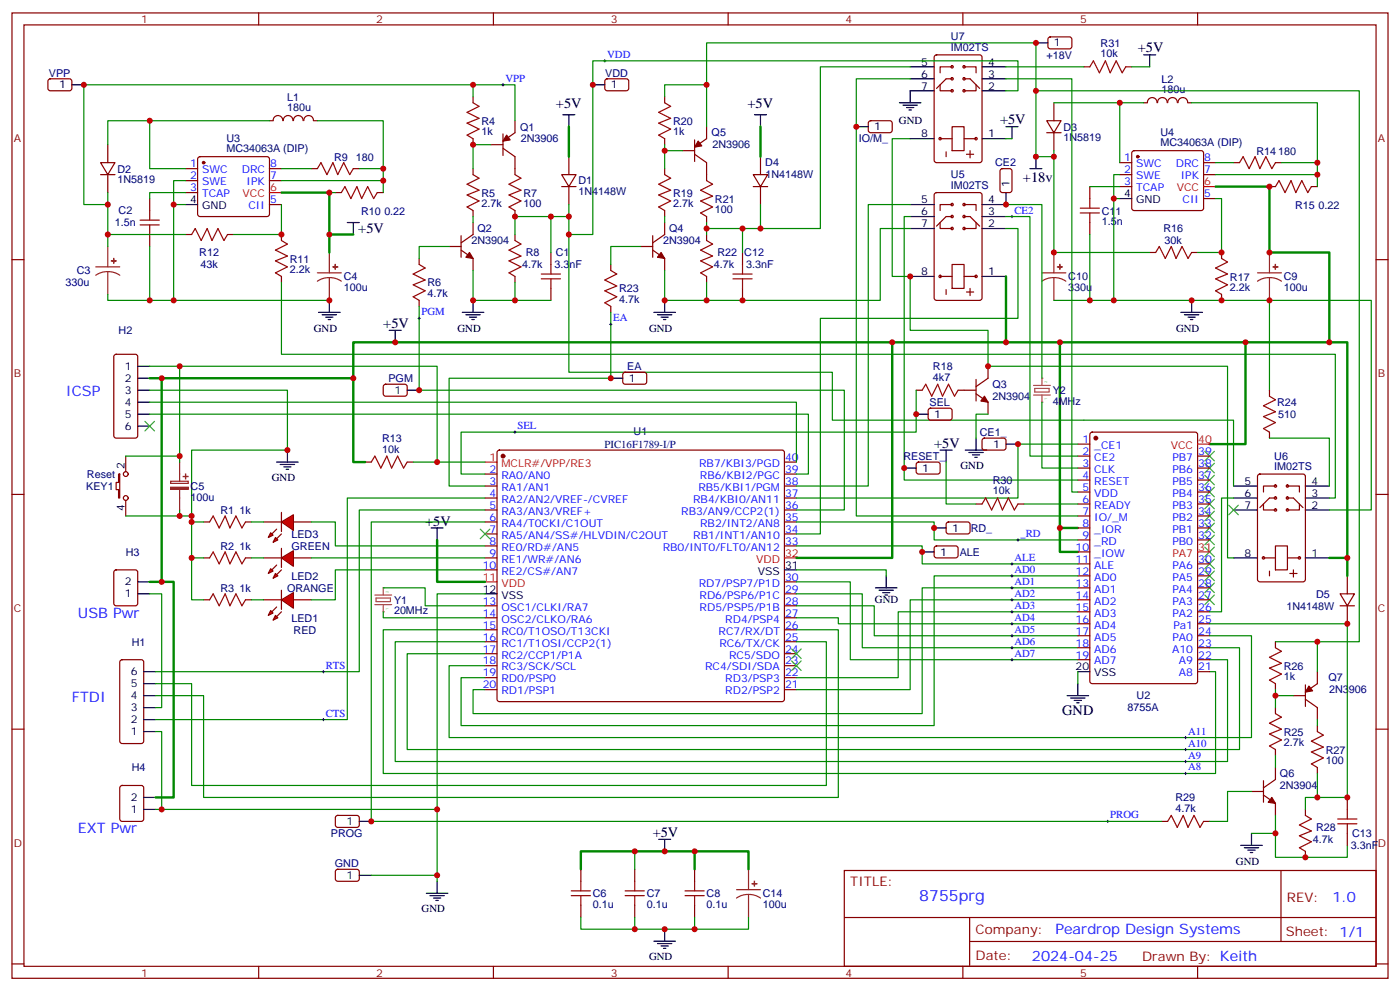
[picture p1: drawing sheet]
<svg xmlns="http://www.w3.org/2000/svg" width="412mm" height="292mm" viewBox="0 0 412 292" stroke-linecap="round" stroke-linejoin="round" font-family="sans-serif">
<g fill="none" stroke="#870000" stroke-width=".35">
<path d="M3.5 3.8h405.4v284.3h-405.4zM7.1 7.3h398.2v277.3h-398.2zM76.2 3.8v3.5M145.3 3.8v3.5M214.5 3.8v3.5M283.6 3.8v3.5M352.8 3.8v3.5M3.5 76.5h3.6M405.3 76.5h3.6M142.9 139.6h3.5M146.6 132.8l.5-.2h83.3l.5 .2 .2 .5v72.7l-.3 .5-.4 .2h-83.3l-.5-.3-.2-.4v-72.7zM231.1 139.6h3.5"/>
<path d="M231.1 136.1h3.5M3.5 145.6h3.6M142.9 143.2h3.5M142.9 146.7h3.5M142.9 150.2h3.5M142.9 153.7h3.5M142.9 157.3h3.5M231.1 143.2h3.5M231.1 146.7h3.5M231.1 150.2h3.5M231.1 153.7h3.5M231.1 157.3h3.5"/>
<path d="M405.3 145.6h3.6M142.9 160.8h3.5M142.9 164.3h3.5M142.9 167.9h3.5M142.9 178.4h3.5M231.1 160.8h3.5M231.1 178.4h3.5M231.1 174.9h3.5M231.1 171.4h3.5M142.9 182h3.5M142.9 185.5h3.5M142.9 189h3.5"/>
<path d="M142.9 192.5h3.5M142.9 196.1h3.5M142.9 199.6h3.5M231.1 182h3.5M231.1 185.5h3.5M231.1 189h3.5M231.1 192.5h3.5M231.1 196.1h3.5M231.1 199.6h3.5M3.5 214.8h3.6M142.9 203.1h3.5M231.1 203.1h3.5"/>
<path d="M405.3 214.8h3.6M248.7 256.4h156.6v28.2h-156.6zM377.3 256.4v20.9M248.7 270.2h156.5M285.6 277.3h119.6M285.6 270.2v14.2M3.5 283.9h3.6M76.2 284.6v3.5M145.3 284.6v3.5M214.5 284.6v3.5M283.6 284.6v3.5M352.8 284.6v3.5"/>
<path d="M405.3 283.9h3.6"/>
</g>
<circle cx="148.2" cy="134.3" r=".53" fill="#870000" stroke="#870000" stroke-width=".35"/>
<path d="M142.9 136.1h3.5M142.9 171.4h3.5M231.1 164.3h3.5" fill="none" stroke="#f00" stroke-width=".35"/>
<path d="M142.9 174.9h3.5M231.1 167.9h3.5" fill="none" stroke="#000" stroke-width=".35"/>
<g fill="#f00" stroke="#870000" stroke-width=".35">
<path d="M82.9 176.7l3.5-2.1v4.5z"/>
<path d="M82.9 173.8v5.7z"/>
</g>
<g fill="#870000" stroke="#870000" stroke-width=".35">
<path d="M82.9 180.2l-1.4 1.4z"/>
<path d="M81.5 178.8l-1.4 1.4z"/>
</g>
<g fill="#f00" stroke="#870000" stroke-width=".35">
<path d="M81.1 181.3l.7 .7-1.4 .7z"/>
<path d="M79.7 179.8l.7 .8-1.4 .7z"/>
</g>
<path d="M77.6 176.7h5.3M86.4 176.7h5.3" fill="none" stroke="#870000" stroke-width=".35"/>
<g fill="#f00" stroke="#870000" stroke-width=".35">
<path d="M82.9 164.3l3.5-2.1v4.6z"/>
<path d="M82.9 161.5v5.6z"/>
</g>
<g fill="#870000" stroke="#870000" stroke-width=".35">
<path d="M82.9 167.9l-1.4 1.4z"/>
<path d="M80.1 167.9l1.4-1.5z"/>
</g>
<g fill="#f00" stroke="#870000" stroke-width=".35">
<path d="M81.1 168.9l.7 .7-1.4 .7z"/>
<path d="M79.7 167.5l.7 .7-1.4 .7z"/>
</g>
<path d="M77.6 164.3h5.3M86.4 164.3h5.3" fill="none" stroke="#870000" stroke-width=".35"/>
<g fill="#f00" stroke="#870000" stroke-width=".35">
<path d="M82.9 153.7l3.5-2.1v4.6z"/>
<path d="M82.9 150.9v5.7z"/>
</g>
<g fill="#870000" stroke="#870000" stroke-width=".35">
<path d="M82.9 157.3l-1.4 1.4z"/>
<path d="M81.5 155.9l-1.4 1.4z"/>
</g>
<g fill="#f00" stroke="#870000" stroke-width=".35">
<path d="M81.1 158.3l.7 .7-1.4 .7z"/>
<path d="M79.7 156.9l.7 .7-1.4 .7z"/>
</g>
<g fill="none" stroke="#870000" stroke-width=".35">
<path d="M139.3 28.5v1.8M148.2 39.4v6.4M151.7 35.6v3.5l-3.5 2.5M139.3 40.9v1.7M139.3 49.7v1.7M144.6 42.6h3.6M148.2 43.7l3.5 2.4v5.3M165.5 51.4h4.2l-2.1 3.6zM165.5 55h4.2M167.6 46.1v5.3M167.6 55v5.3M123.5 76.1v1.8"/>
<path d="M132.3 72.6h3.5M135.8 73.7l3.5 2.4v3.6M135.8 69.4v6.4M139.3 62v1.8M139.3 65.5v3.6l-3.5 2.4M151.7 62v1.8M151.7 69.1v1.7M162.3 74.4v3.5M123.5 88.5v1.7M151.7 81.4v1.8M162.3 84.9v3.6M33.7 104.6l.5-.2h5.7l.6 .4 .1 23.5-.5 .7h-5.9l-.6-.4-.1-23.5z"/>
<path d="M60 153.7h1.7M72.3 153.7h1.8M77.6 153.7h5.3M86.4 153.7h5.3M60 164.3h1.7M60 176.7h1.7M72.3 164.3h1.8M72.3 176.7h1.8M35.5 194.5l.5-.2h5.6l.7 .4v23.6l-.4 .6-5.9 .1-.7-.5v-23.5z"/>
</g>
<path d="M139.3 30.3l1.8 1-3.5 1.8 3.5 1.8-3.5 1.4 3.5 1.7-3.5 1.8 1.7 1.1M139.3 51.4l1.8 1.1-3.5 1.8 3.5 1.7-3.5 1.4 3.5 1.8-3.5 1.8 1.7 1M151.7 51.4l1.8 1.1-3.6 1.8 3.6 1.7-3.6 1.4 3.6 1.8-3.6 1.8 1.8 1M123.5 77.9l1.7 1.1-3.5 1.7 3.5 1.8-3.5 1.4 3.5 1.8-3.5 1.7 1.8 1.1M151.7 70.8l1.8 1.1-3.6 1.8 3.6 1.7-3.6 1.4 3.6 1.8-3.6 1.8 1.8 1M162.3 77.9v2.8M159.5 82.1h5.6M159.5 80.7h5.6M162.3 82.1v2.8M61.7 153.7l1.1-1.7 1.8 3.5 1.7-3.5 1.4 3.5 1.8-3.5 1.8 3.5 1-1.8M61.7 164.3l1.1-1.7 1.8 3.5 1.7-3.5 1.4 3.5 1.8-3.5 1.8 3.5 1-1.8M61.7 176.7l1.1-1.8 1.8 3.5 1.7-3.5 1.4 3.5 1.8-3.5 1.8 3.5 1-1.7" fill="none" stroke="#a10000" stroke-width=".35"/>
<g fill="none" stroke="#008700" stroke-width=".35">
<path d="M139.3 28.5v-3.5h12.4v10.6M144.6 42.6h-5.3v7.1M132.3 72.6h-8.8v3.5M139.3 79.7v8.8h12.4v-5.3M162.3 74.4v-10.6h5.3v45.8h77.6v14.2h74.1M123.5 90.2v24.7h125.2v35.3h-14.1M84.7 132.6h-28.3v44.1h3.6M317.5 130.8h-17.6v15.9h-65.3M74.1 153.7h3.5M91.7 153.7h7.1v7.1h44.1M234.6 153.7h40.6v5.3h42.3M74.1 164.3h3.5"/>
<path d="M74.1 176.7h3.5M91.7 164.3h51.2M142.9 167.9h-44.1v8.8h-7.1M234.6 171.4h15.9v22.9h67M234.6 174.9h19.4v15.9h63.5M234.6 178.4h22.9v8.9h60M234.6 160.8h37v5.3h45.9M234.6 167.9h26.5v1.7M317.5 176.7h-49.4v26.4h-33.5M317.5 173.1h-45.9v37.1h-132.3v-7.1h3.6M317.5 169.6h-42.3v44.1h-139.4v-14.1h7.1M142.9 185.5h-30v42.3h245.2v-30h-1.8"/>
<path d="M142.9 189h-26.5v35.3h245.2v-30h-5.3M234.6 182h12.3v1.7h70.6M317.5 180.2h-52.9v19.4h-30M356.3 190.8h8.8v30h-245.2v-28.3h23"/>
</g>
<g fill="none" stroke="#000" stroke-width=".35">
<path d="M136.2 92h6.3M137.2 92.7h4.3M138.3 93.4h2.1M139 94.1h.7M139.3 88.5v3.5M40.6 107.9h3.5M40.6 111.4h3.5M40.6 114.9h3.5M40.6 118.5h3.5M40.6 122h3.5M40.6 125.5h3.5M257.9 173.1h6.3"/>
<path d="M258.9 173.8h4.3M260 174.6h2.1M260.7 175.3h.7M261.1 169.6v3.5M42.3 197.8h3.6M42.3 215.5h3.6M42.3 211.9h3.6M42.3 208.4h3.6M42.3 204.9h3.6M42.3 201.4h3.6M314.3 204.9h6.4M315.4 205.6h4.2"/>
<path d="M316.4 206.3h2.2M317.1 207h.8M317.5 201.4v3.5"/>
</g>
<path d="M177.8 17.9h.7M178.2 17.6v.7M297.7 166.1h.7M298.1 165.7v.7" fill="none" stroke="#000" stroke-width=".29"/>
<path d="M312.2 100.8v54.7h5.3M356.3 130.8h10.6v-30h-104.1v63.5h-28.2M312.2 155.5v7.1h5.3" fill="none" stroke="#008700" stroke-width=".71"/>
<g fill="#870000" stroke="#870000" stroke-width=".35">
<path d="M149.2 39.8l1.1 1.4-2.1 .4z"/>
<path d="M138.3 74.4l1 1.7-2.1-.3z"/>
</g>
<g fill="none" stroke="#3c3" stroke-width=".35">
<path d="M354.9 132.9l2.8 2.8M354.9 136.5l2.8 2.8M354.9 140l2.8 2.8M357.7 132.9l-2.8 2.8M357.7 136.5l-2.8 2.8M357.7 140l-2.8 2.8M141.5 155.9l2.8 2.8M144.3 155.9l-2.8 2.8M354.9 143.5l2.8 2.8M354.9 147l2.8 2.9M354.9 150.6l2.8 2.8M354.9 154.1l2.8 2.8"/>
<path d="M354.9 157.6l2.8 2.8M357.7 143.5l-2.8 2.8M357.7 147l-2.8 2.9M357.7 150.6l-2.8 2.8M357.7 154.1l-2.8 2.8M357.7 157.6l-2.8 2.8M354.9 161.1l2.8 2.9M354.9 164.7l2.8 2.8M354.9 168.2l2.8 2.8M354.9 171.7l2.8 2.9M354.9 175.3l2.8 2.8M357.7 161.1l-2.8 2.9"/>
<path d="M357.7 164.7l-2.8 2.8M357.7 168.2l-2.8 2.8M357.7 171.7l-2.8 2.9M357.7 175.3l-2.8 2.8M233.2 194.7l2.8 2.8M233.2 191.1l2.8 2.9M236 194.7l-2.8 2.8M236 191.1l-2.8 2.9"/>
</g>
<path d="M110.4 175.3h5M110.4 178.1h5M110.8 176.1h4.2v1.1h-4.2zM112.9 173.1v2.2M112.9 178.1v2.1" fill="none" stroke="#a64a4a" stroke-width=".35"/>
<g fill="#a64a4a">
<circle cx="112.9" cy="173.1" r=".18"/>
<circle cx="112.9" cy="180.2" r=".18"/>
</g>
<g fill="none" stroke="#008700" stroke-width=".35">
<path d="M44.1 35.6h-12.4v7M79.4 35.6h-35.3v14.1h10.6M93.5 35.6h19.4v14.1M139.3 25h-114.6v35.3h7M329.8 30.3v17.6M351 30.3h37.1v24.7M31.7 56.7v12.4h23M54.7 56.7h-10.6v1.8M54.7 53.2h-3.5v7.1h3.5M82.9 49.7h8.8M82.9 53.2h30M105.8 49.7h7.1v7"/>
<path d="M268.1 40.9h-5.3v40.5h5.3v15.9h22.9v10.6M310.4 44.4v30h28.3M321 55h8.8M328.1 58.5h1.7M329.8 51.4h-1.7v37.1M358.1 58.5h1.7v15.9h-7M358.1 47.9h5.3M358.1 51.4h30M377.5 47.9h10.6M167.6 60.3v3.5M296.3 63.8h7.1v70.5h14.1M296.3 67.3h3.6v26.5h-58.2v63.5h-7.1"/>
<path d="M321 69.1v19.4M151.7 88.5h10.6M310.4 88.5h63.5v26.4M44.1 107.9h84.7v28.2h14.1M44.1 118.5h190.5v17.6M44.1 114.9h40.6v17.7M52.9 107.9v26.4h-15.9M44.1 122h194v17.6h-3.5M52.9 134.3v1.8M121.7 136.1h7.1M37 152h19.4M52.9 150.2v1.8"/>
<path d="M56.4 153.7h3.6M142.9 146.7h-40.6v65.2h-56.4M142.9 150.2h-37.1v47.6h-59.9M44.1 174.9h3.5v33.5h-1.7M56.4 164.3h3.6M112.9 173.1h12.3v5.3h17.7M142.9 174.9h-14.1v84.7M112.9 180.2v1.8h30M234.6 185.5h12.3v49.4h-186.9v-30h-14.1M234.6 189h8.8v42.4h-187v-30h-10.5M45.9 215.5h1.7v22.9h81.2M45.9 238.4h1.7"/>
<path d="M187 250.8v5.2M171.1 270.2v3.5h33.5v-3.5M187 270.2v3.5"/>
</g>
<g fill="none" stroke="#000" stroke-width=".35">
<path d="M329.8 58.5h3.6M54.7 60.3h3.5M102.3 65.5h3.5M104.1 65.5v3.6M268.1 60.3h7.1M268.1 67.3h7.1M268.1 63.8h7.1M289.3 60.3h7M289.3 67.3h7M289.3 63.8h7M93.8 92h6.4M94.9 92.7h4.2"/>
<path d="M96 93.4h2.1M96.7 94.1h.7M97 88.5v3.5M268.1 81.4h7.1M289.3 81.4h7M347.8 92h6.4M348.9 92.7h4.2M350 93.4h2.1M350.7 94.1h.7M351 88.5v3.5M81.5 136.1h6.3M82.5 136.8h4.3"/>
<path d="M83.6 137.5h2.1M84.3 138.2h.7M84.7 132.6v3.5M284.3 132.6h6.4M285.4 133.3h4.2M286.5 134h2.1M287.2 134.7h.7M287.5 129v3.6M40.6 174.9h3.5M40.6 171.4h3.5M317.5 197.8h3.5M42.3 238.4h3.6"/>
<path d="M42.3 234.9h3.6M128.8 259.6v3.5M194 247.2h3.6M195.8 247.2v3.6M125.6 263.1h6.3M126.6 263.8h4.3M127.7 264.5h2.1M128.4 265.2h.7M192.6 277.2h6.4M193.7 277.9h4.2M194.7 278.6h2.1M195.4 279.3h.7"/>
<path d="M195.8 273.7v3.5"/>
</g>
<path d="M358.1 55h15.8v19.4h17.7v26.4h-24.7M296.3 81.4v19.4M47.6 111.4v60h-3.5M104.1 111.4v24.7h3.5M262.8 100.8h-158.7v10.6h-60M47.6 171.4h3.6v63.5h-5.3M171.1 256v-5.2h33.5v5.2" fill="none" stroke="#008700" stroke-width=".71"/>
<path d="M42.7 124.1l2.8 2.8M45.5 124.1l-2.8 2.8" fill="none" stroke="#3c3" stroke-width=".35"/>
<g fill="none" stroke="#000" stroke-width=".29">
<path d="M147.8 25h.7M148.2 24.6v.7M297.7 63.8h.7M298.1 63.4v.7M123.1 93.8h.7M123.5 93.4v.7M299.5 159h.7M299.9 158.7v.7M297.7 169.6h.7M297.7 173.1h.7M297.7 176.7h.7M298.1 169.3v.7"/>
<path d="M298.1 172.8v.7M298.1 176.3v.7M298.1 179.8v.8M94.9 197.8h.7M95.2 197.5v.7M297.7 180.2h.7M297.7 183.7h.7M297.7 187.3h.7M297.7 190.8h.7M297.7 194.3h.7M298.1 183.4v.7M298.1 186.9v.7"/>
<path d="M298.1 190.4v.7M298.1 194v.7M94.9 211.9h.7M95.2 211.6v.7M348.9 220.8h.7M348.9 224.3h.7M348.9 227.8h.7M349.2 220.4v.7M349.2 223.9v.7M349.2 227.5v.7"/>
</g>
<g fill="none" stroke="#870000" stroke-width=".35">
<path d="M79.4 35.6h1M80.5 35.5a1.41 1.41 0 0 1 1.4-1.5 1.41 1.41 0 0 1 1.4 1.5M83.5 35.5a1.41 1.41 0 0 1 1.4-1.5 1.41 1.41 0 0 1 1.4 1.5M86.5 35.5a1.41 1.41 0 0 1 1.4-1.5 1.41 1.41 0 0 1 1.4 1.5M89.5 35.5a1.41 1.41 0 0 1 1.4-1.5 1.41 1.41 0 0 1 1.4 1.5M92.4 35.6h1.1M308.3 35.6h4.3l-2.2 3.5zM308.3 39.1h4.3M310.4 30.3v5.3M310.4 39.1v5.3M336.9 30.3h1.1M338 30.2a1.41 1.41 0 0 1 1.4-1.5 1.41 1.41 0 0 1 1.4 1.5"/>
<path d="M341 30.2a1.41 1.41 0 0 1 1.4-1.5 1.41 1.41 0 0 1 1.4 1.5M344 30.2a1.41 1.41 0 0 1 1.4-1.5 1.41 1.41 0 0 1 1.4 1.5M347 30.2a1.41 1.41 0 0 1 1.4-1.5 1.41 1.41 0 0 1 1.4 1.5M350 30.3h1M29.6 47.9h4.3l-2.2 3.5zM29.6 51.4h4.3M31.7 42.6v5.3M31.7 51.4v5.3M44.1 58.5v3.5M54.7 49.7h3.5M54.7 53.2h3.5M54.7 56.7h3.5"/>
<path d="M58.4 46.3l.5-.2h19.8l.5 .2 .2 .5v16.3l-.3 .5-.4 .2h-19.8l-.5-.3-.2-.4v-16.3zM79.4 49.7h3.5M79.4 53.2h3.5M91.7 49.7h1.8M98.8 56.7h1.7M104.1 49.7h1.7M111.1 56.7h1.8M275.4 56.9l.5-.2h12.7l.6 .5 .1 30.6-.5 .6-12.9 .1-.7-.5v-30.6zM321 55v3.5M329.8 51.4h3.6M329.8 47.9h3.6M329.8 55h3.6"/>
<path d="M333.6 44.6l.5-.2h19.7l.5 .2 .2 .5v16.2l-.2 .5-.5 .2h-19.7l-.5-.2-.2-.5v-16.2zM354.5 51.4h3.6M354.5 47.9h3.6M354.5 58.5h3.6M363.4 47.9h1.7M373.9 55h1.8M375.7 47.9h1.8M386.3 55h1.8M44.1 69.1v3.5M54.7 69.1h1.7M67 69.1h1.8M79.4 60.3h3.5"/>
<path d="M82.9 69.1v1.7M276.9 65.5v1.8h3.6M280.5 77.9h3.5v7h-3.5zM280.5 60.3h-3.6v1.7M280.5 63.8h-1.8l-2.8 2.8M284 60.3h3.5v1.7M284 63.8h1.8l2.8 2.8M287.5 65.5v1.8h-3.5M321 65.5v3.6M338.7 74.4h1.7M351 74.4h1.8M359.8 74.4v1.7"/>
<path d="M82.9 81.4v1.8M276.9 81.4h3.6M278.7 85.3v1.4M284 81.4h3.5M284.7 86h2.1M285.8 84.9v2.2M359.8 86.7v1.8M269.9 114.9h1.7M282.2 114.9h5.3M287.5 116l3.5 2.5v3.5M287.5 111.8v6.3M291 107.9v3.5l-3.5 2.5"/>
<path d="M34.9 139.6h.4v7.1h-.4v-2.5h-.7v-2.1h.7zM37 134.3v4.6M107.6 136.1h1.8M119.9 136.1h1.8M317.5 130.8h3.5M317.5 134.3h3.5M317.5 137.9h3.5M321.3 127.5l.4-.2h30.4l.6 .4 .1 73-.5 .6-30.6 .1-.6-.5-.1-72.9zM352.8 134.3h3.5M352.8 137.9h3.5M37 147.4v4.6M317.5 141.4h3.5"/>
<path d="M317.5 144.9h3.5M317.5 148.4h3.5M317.5 152h3.5M317.5 155.5h3.5M317.5 159h3.5M352.8 141.4h3.5M352.8 144.9h3.5M352.8 148.4h3.5M352.8 152h3.5M352.8 155.5h3.5M352.8 159h3.5M33.7 168.1l.5-.2h5.7l.6 .4 .1 9.4-.5 .7h-5.9l-.6-.4-.1-9.4z"/>
<path d="M317.5 162.6h3.5M317.5 166.1h3.5M317.5 169.6h3.5M317.5 173.1h3.5M317.5 176.7h3.5M352.8 166.1h3.5M352.8 169.6h3.5M352.8 173.1h3.5M352.8 176.7h3.5M317.5 180.2h3.5M317.5 183.7h3.5M317.5 187.3h3.5"/>
<path d="M317.5 190.8h3.5M317.5 194.3h3.5M352.8 180.2h3.5M352.8 183.7h3.5M352.8 187.3h3.5M352.8 190.8h3.5M352.8 194.3h3.5M352.8 197.8h3.5M35.5 231.6l.5-.2h5.6l.7 .4v9.4l-.4 .7h-5.9l-.7-.4v-9.4zM171.1 256v3.6M187 256v3.6M204.6 256v3.6"/>
<path d="M171.1 266.6v3.6M187 266.6v3.6M204.6 266.6v3.6"/>
<circle cx="280.5" cy="63.8" r=".35"/>
<circle cx="280.5" cy="67.3" r=".35"/>
<circle cx="280.5" cy="60.3" r=".35"/>
<circle cx="284" cy="60.3" r=".35"/>
<circle cx="284" cy="67.3" r=".35"/>
<circle cx="284" cy="63.8" r=".35"/>
<circle cx="276.9" cy="81.4" r=".35"/>
<circle cx="287.5" cy="81.4" r=".35"/>
<circle cx="37" cy="139.6" r=".71"/>
<circle cx="37" cy="146.7" r=".71"/>
</g>
<g fill="#870000" stroke="#870000" stroke-width=".35">
<path d="M290 116.7l1 1.8-2.1-.4z"/>
<circle cx="60" cy="47.9" r=".35"/>
<circle cx="322.8" cy="129" r=".53"/>
<circle cx="335.1" cy="46.1" r=".35"/>
</g>
<path d="M79.4 56.7h3.5M354.5 55h3.6M352.8 130.8h3.5M352.8 162.6h3.5" fill="none" stroke="#f00" stroke-width=".35"/>
<g fill="none" stroke="#a10000" stroke-width=".35">
<path d="M93.5 49.7l1-1.8 1.8 3.5 1.8-3.5 1.4 3.5 1.7-3.5 1.8 3.5 1.1-1.7M100.5 56.7l1.1-1.7 1.8 3.5 1.7-3.5 1.4 3.5 1.8-3.5 1.8 3.5 1-1.8M321 58.5v2.8M365.1 47.9l1.1-1.8 1.7 3.6 1.8-3.6 1.4 3.6 1.8-3.6 1.7 3.6 1.1-1.8M375.7 55l1.1-1.8 1.7 3.5 1.8-3.5 1.4 3.5 1.8-3.5 1.7 3.5 1.1-1.7M41.3 66.3h5.6M41.3 64.8h5.6M44.1 62v2.8M44.1 66.3v2.8M56.4 69.1l1.1-1.8 1.8 3.5 1.7-3.5 1.4 3.5 1.8-3.5 1.8 3.5 1-1.7M82.9 70.8l1.8 1.1-3.6 1.8 3.6 1.7-3.6 1.4 3.6 1.8-3.6 1.8 1.8 1M318.2 62.7h5.6"/>
<path d="M318.2 61.3h5.6M321 62.7v2.8M340.4 74.4l1.1-1.8 1.8 3.5 1.7-3.5 1.4 3.5 1.8-3.5 1.8 3.5 1-1.7M359.8 76.1l1.8 1.1-3.5 1.8 3.5 1.7-3.5 1.4 3.5 1.8-3.5 1.8 1.7 1M271.6 114.9l1.1-1.7 1.8 3.5 1.7-3.5 1.4 3.5 1.8-3.5 1.8 3.5 1-1.8M109.4 136.1l1-1.8 1.8 3.6 1.7-3.6 1.5 3.6 1.7-3.6 1.8 3.6 1-1.8M171.1 259.6v2.8M187 259.6v2.8M204.6 259.6v2.8M168.3 263.8h5.6M168.3 262.4h5.6M171.1 263.8v2.8"/>
<path d="M184.1 263.8h5.7M184.1 262.4h5.7M187 263.8v2.8M201.8 263.8h5.6M201.8 262.4h5.6M204.6 263.8v2.8"/>
</g>
<g fill="none" stroke="#8c2424" stroke-width=".35">
<path d="M28.2 78.6h7.1M31.7 72.6v6M97 74.4v6M310.4 74.4v6M373.9 74.4v6M31.7 80l-1.8 .2-1.7 .9M31.7 80l1.9 .2 1.7 .9M31.7 80v6.7M93.5 80.4h7M97 81.8l-1.8 .2-1.7 .8M97 81.8l1.9 .2 1.6 .8M97 81.8v6.7"/>
<path d="M306.9 80.4h7.1M310.4 81.8l-1.8 .2-1.7 .8M310.4 81.8l1.9 .2 1.7 .8M310.4 81.8v6.7M370.4 80.4h7.1M373.9 81.8l-1.8 .2-1.7 .8M373.9 81.8l1.9 .2 1.7 .8M373.9 81.8v6.7M52.9 136.1v5.6M50.3 141.7h5.2v.7h-5.2zM52.9 144.2v6"/>
</g>
<g fill="#8c2424" stroke="#8c2424" stroke-width=".35">
<path d="M32.8 76.8l1.4 .1z"/>
<path d="M33.5 76.1v1.4z"/>
<path d="M98.1 78.6h1.4z"/>
<path d="M98.7 77.9l.1 1.4z"/>
<path d="M50.3 143.5h5.2v.6h-5.2z"/>
<path d="M54 140.3l1.4 .1z"/>
<path d="M54.6 139.6l.1 1.4z"/>
<path d="M375 78.6h1.4z"/>
<path d="M375.7 77.9v1.4z"/>
<path d="M311.5 78.6h1.4z"/>
<path d="M312.2 77.9v1.4z"/>
</g>
<path d="M304.4 113.5h5M304.4 116.3h5M304.8 114.4h4.2v1.1h-4.2zM306.9 111.4v2.1M306.9 116.3v2.2" fill="none" stroke="#a64a4a" stroke-width=".35"/>
<g fill="#a64a4a">
<circle cx="306.9" cy="111.4" r=".18"/>
<circle cx="306.9" cy="118.5" r=".18"/>
</g>
<g fill="none" stroke="#008700" stroke-width=".35">
<path d="M268.1 19.7h-26.4v47.6h-33.6M296.3 19.7h23M333.4 19.7h5.3M195.8 28.5v-3.5h12.3v12.3M208.1 25v-12.4h97.1v33.5h5.2M268.1 23.2h-15.9v128.8h65.3M296.3 23.2h19.4v121.7h1.8M296.3 26.7h3.6v-8.8h-125.3v51.2h-7M305.2 26.7h95.2v162.3h-12.3M310.4 30.3h26.5M97 56.7h1.8M195.8 42.6v7.1"/>
<path d="M195.8 44.4h5.3M296.3 40.9h1.8M31.7 69.1v3.5M44.1 72.6v15.9M51.2 60.3v28.2M82.9 60.3v8.8h-14.1M139.3 63.8v1.7M162.3 63.8h-10.6v5.3M188.7 72.6h-8.8v5.3M195.8 63.8v1.7M208.1 65.5v3.6M218.7 67.3v7.1"/>
<path d="M224 60.3v7M268.1 63.8h-1.8v77.6h51.2M268.1 67.3h-8.8v21.2h-63.5v-8.8M268.1 60.3h-12.3v82.9h-21.2M296.3 60.3h10.6v51.1M31.7 86.7v1.8h65.3M82.9 83.2v21.2h310.4v42.3h-1.7M179.9 92v19.4h-47.6v31.8h10.6M208.1 83.2v5.3M373.9 88.5h30v61.7h-12.3M269.9 114.9v12.4h-134.1v12.3h7.1M291 107.9h70.6v56.4h1.8"/>
<path d="M306.9 118.5v19.4h10.6M278.7 136.1v12.3h8.8M291 122h-3.5v7M319.3 123.8h44.1v19.4M373.9 129h17.7v14.2M142.9 153.7h-33.5v88.2h232.8M301.6 148.4h15.9M363.4 146.7h-3.6v33.5h-3.5M317.5 197.8v3.6M356.3 187.3h12.4v29.9h-236.4v-21.1h10.6M356.3 183.7h40.6v51.2h-8.8M375.7 189h12.4v8.8"/>
<path d="M375.7 203.1v5.3M375.7 204.9h5.3M388.1 211.9v1.8M368.7 233.1h-7.1v8.8h-5.3M375.7 222.5v3.6M388.1 227.8v7.1h-3.6v3.5M109.4 257.8h19.4M368.7 245.5h7M375.7 240.2v12.3h21.2v-3.5M220.5 270.2v3.5h-15.9"/>
</g>
<path d="M167.6 37.3v8.8M224 37.3v8.8M82.9 56.7h14.1v12.4h7.1M97 69.1v5.3M391.6 100.8h5.3v63.5h-5.3M128.8 159v12.4h14.1M396.9 164.3v5.3M204.6 250.8h15.9v5.2" fill="none" stroke="#008700" stroke-width=".71"/>
<g fill="none" stroke="#870000" stroke-width=".35">
<path d="M275.4 16.4l.5-.2h12.7l.6 .4 .1 30.6-.5 .7h-12.9l-.7-.5v-30.5zM280.5 19.7h-3.6v1.7M284 19.7h3.5v1.7M308.9 11.1l.5-.2h5.9l.4 .7v2.4l-.7 .4-5.9-.1-.4-.6v-2.1zM319.3 19.7h1.7M331.6 19.7h1.8M14.3 23.4l.5-.2 5.9 .1 .5 .6-.1 2.4-.6 .4h-6l-.4-.7v-2.1zM178.4 23.4l.5-.2 5.9 .1 .4 .6-.1 2.4-.6 .4h-5.9l-.4-.7v-2.1zM195.8 28.5v1.8M208.1 37.3v3.6l-3.5 2.4M256 35.8l.5-.2h5.9l.4 .7v2.4l-.7 .4-5.9-.1-.4-.6v-2.1zM276.9 25v1.7h3.6"/>
<path d="M280.5 37.3h3.5v7.1h-3.5zM280.5 23.2h-1.8l-2.8 2.8M284 23.2h1.8l2.8 2.8M287.5 25v1.7h-3.5M195.8 40.9v1.7M195.8 49.7v1.7M201.1 44.4h3.5M204.6 41.2v6.4M204.6 45.4l3.5 2.5v5.3M221.9 51.4h4.2l-2.1 3.6zM221.9 55h4.2M224 46.1v5.3"/>
<path d="M224 55v5.3M276.9 40.9h3.6M278.7 44.7v1.4M284 40.9h3.5M284.7 45.4h2.1M285.8 44.4v2.1M294.8 49.9l.5-.2h2.1l.6 .4 .1 5.9-.5 .7h-2.3l-.7-.4v-5.9zM179.9 77.9v1.8M188.7 72.6h3.6M192.3 73.7l3.5 2.4v3.6M192.3 69.4v6.4M195.8 62v1.8"/>
<path d="M195.8 65.5v3.6l-3.5 2.4M208.1 63.8v1.7M208.1 69.1v1.7M218.7 74.4v3.5M179.9 90.2v1.8M208.1 81.4v1.8M218.7 84.9v3.6M113.1 113.4l.5-.2h5.9l.4 .7v2.4l-.7 .4-5.9-.1-.4-.6v-2.1zM183.7 109.8l.4-.2 6 .1 .4 .6-.1 2.4-.6 .5-5.9-.1-.5-.6v-2.2zM373.9 114.9v1.8M270.1 136.3l.5-.2 5.9 .1 .4 .6v2.4l-.7 .4h-5.9l-.4-.7v-2.1zM273.6 120.4l.5-.2 5.9 .1 .5 .6-.1 2.4-.6 .5-6-.1-.4-.7v-2.1z"/>
<path d="M289.5 129.3l.5-.3 5.9 .1 .4 .7v2.3l-.7 .5-5.9-.1-.4-.6v-2.1zM370.7 139.8l.4-.2h12.7l.7 .5v30.6l-.4 .6-13 .1-.6-.5-.1-30.6zM373.9 127.3v1.7M278.9 153.9l.5-.2 5.9 .1 .5 .6-.1 2.4-.7 .5-5.9-.1-.4-.6v-2.2zM287.5 148.4h1.8M299.9 148.4h1.7M372.2 148.4v1.8h3.5M375.7 143.2h-3.5v1.7M375.7 146.7h-1.8l-2.8 2.8M379.2 143.2h3.6v1.7M379.2 146.7h1.8l2.8 2.8M382.8 148.4v1.8h-3.6"/>
<path d="M275.4 161l.5-.2 5.9 .1 .4 .6v2.4l-.7 .4h-5.9l-.4-.7v-2.1zM372.2 164.3h3.5M373.9 168.2v1.4M375.7 160.8h3.5v7.1h-3.5zM379.2 164.3h3.6M379.9 168.9h2.2M381 167.9v2.1M394.8 174.9h4.2l-2.1 3.5zM394.8 178.4h4.2M396.9 169.6v5.3M396.9 178.4v5.3M375.7 189v1.8"/>
<path d="M388.1 197.8v3.6l-3.6 2.4M375.7 201.4v1.7M375.7 208.4v1.8M381 204.9h3.5M384.5 201.7v6.4M384.5 206l3.6 2.4v3.5M388.1 213.7v1.8M368.7 233.1h3.5M372.2 234.2l3.5 2.4v3.6M372.2 229.9v6.4M375.7 220.8v1.7M375.7 226.1v3.5l-3.5 2.5"/>
<path d="M384.5 238.4v1.8M388.1 226.1v1.7M396.9 234.9v3.5M99 240.4l.5-.2h5.9l.4 .7v2.4l-.7 .4-5.9-.1-.4-.6v-2.1zM99 256.3l.5-.3 5.9 .1 .4 .7v2.3l-.7 .5-5.9-.1-.4-.6v-2.1zM342.2 241.9h1.8M354.5 241.9h1.8M384.5 250.8v1.7M396.9 245.5v3.5"/>
<circle cx="280.5" cy="19.7" r=".35"/>
<circle cx="284" cy="19.7" r=".35"/>
<circle cx="280.5" cy="26.7" r=".35"/>
<circle cx="280.5" cy="23.2" r=".35"/>
<circle cx="284" cy="23.2" r=".35"/>
<circle cx="284" cy="26.7" r=".35"/>
<circle cx="276.9" cy="40.9" r=".35"/>
<circle cx="287.5" cy="40.9" r=".35"/>
<circle cx="375.7" cy="150.2" r=".35"/>
<circle cx="375.7" cy="143.2" r=".35"/>
<circle cx="375.7" cy="146.7" r=".35"/>
<circle cx="379.2" cy="150.2" r=".35"/>
<circle cx="379.2" cy="146.7" r=".35"/>
<circle cx="379.2" cy="143.2" r=".35"/>
<circle cx="372.2" cy="164.3" r=".35"/>
<circle cx="382.8" cy="164.3" r=".35"/>
</g>
<g fill="#870000" stroke="#870000" stroke-width=".35">
<path d="M194.7 74.4l1.1 1.7-2.1-.3z"/>
<path d="M205.7 41.6l1 1.4-2.1 .3z"/>
<path d="M374.6 234.9l1.1 1.7-2.1-.3z"/>
<path d="M385.6 202.1l1 1.4-2.1 .3z"/>
</g>
<g fill="none" stroke="#a10000" stroke-width=".35">
<path d="M321 19.7l1.1-1.8 1.7 3.5 1.8-3.5 1.4 3.5 1.8-3.5 1.8 3.5 1-1.7M195.8 30.3l1.8 1-3.6 1.8 3.6 1.8-3.6 1.4 3.6 1.7-3.6 1.8 1.8 1.1M195.8 51.4l1.8 1.1-3.6 1.8 3.6 1.7-3.6 1.4 3.6 1.8-3.6 1.8 1.8 1M208.1 53.2l1.8 1.1-3.5 1.7 3.5 1.8-3.5 1.4 3.5 1.8-3.5 1.7 1.7 1.1M179.9 79.7l1.8 1-3.5 1.8 3.5 1.7-3.5 1.5 3.5 1.7-3.5 1.8 1.7 1M208.1 70.8l1.8 1.1-3.5 1.8 3.5 1.7-3.5 1.4 3.5 1.8-3.5 1.8 1.7 1M218.7 77.9v2.8M215.9 82.1h5.6M215.9 80.7h5.6M218.7 82.1v2.8M373.9 116.7l1.8 1.1-3.5 1.7 3.5 1.8-3.5 1.4 3.5 1.8-3.5 1.7 1.7 1.1M289.3 148.4l1-1.7 1.8 3.5 1.8-3.5 1.4 3.5 1.7-3.5 1.8 3.5 1.1-1.8"/>
<path d="M375.7 190.8l1.8 1-3.6 1.8 3.6 1.8-3.6 1.4 3.6 1.7-3.6 1.8 1.8 1.1M375.7 210.2l1.8 1-3.6 1.8 3.6 1.8-3.6 1.4 3.6 1.7-3.6 1.8 1.8 1.1M388.1 215.5l1.7 1-3.5 1.8 3.5 1.8-3.5 1.4 3.5 1.7-3.5 1.8 1.8 1.1M396.9 238.4v2.8M344 241.9l1-1.7 1.8 3.5 1.7-3.5 1.5 3.5 1.7-3.5 1.8 3.5 1-1.8M384.5 240.2l1.8 1-3.5 1.8 3.5 1.8-3.5 1.4 3.5 1.7-3.5 1.8 1.7 1.1M394.1 242.6h5.6M394.1 241.2h5.6M396.9 242.6v2.9"/>
</g>
<g fill="none" stroke="#000" stroke-width=".35">
<path d="M268.1 19.7h7.1M289.3 19.7h7M305.2 12.6h3.5M336.9 16.2h3.5M338.7 16.2v3.5M21.2 25h3.5M165.8 33.8h3.5M167.6 33.8v3.5M174.6 25h3.6M222.2 33.8h3.6M224 33.8v3.5M252.2 37.3h3.6"/>
<path d="M264.9 30.3h6.4M266 31h4.2M267.1 31.7h2.1M267.8 32.4h.7M268.1 23.2h7.1M275.2 26.7h-7.1v3.6M289.3 26.7h7M289.3 23.2h7M296.3 37.3h3.6M298.1 37.3v3.6M268.1 40.9h7.1M289.3 40.9h7"/>
<path d="M296.3 56.7v3.6M303.4 49.7h3.5M305.2 46.1v3.6M114.7 97.3h3.5M116.4 97.3v3.5M192.6 92h6.4M193.7 92.7h4.2M194.7 93.4h2.1M195.4 94.1h.7M195.8 88.5v3.5M119.9 114.9h3.6M179.9 111.4h3.5"/>
<path d="M266.3 137.9h3.6M269.9 122h3.5M276.9 132.6h3.6M278.7 132.6v3.5M296.3 130.8h3.6M127 155.5h3.5M128.8 155.5v3.5M275.2 155.5h3.5M363.4 150.2h7M363.4 146.7h7M363.4 143.2h7M384.5 150.2h7.1"/>
<path d="M384.5 146.7h7.1M384.5 143.2h7.1M271.6 162.6h3.6M363.4 164.3h7M384.5 164.3h7.1M105.8 241.9h3.6M105.8 257.8h3.6M365.5 249h6.3M366.5 249.7h4.3M367.6 250.4h2.1M368.3 251.1h.7M368.7 245.5v3.5"/>
</g>
<path d="M179.6 95.5h.7M179.9 95.2v.7M151.3 127.3h.7M151.7 126.9v.7M348.9 217.2h.7M349.2 216.9v.7M326 241.9h.7M326.3 241.6v.7" fill="none" stroke="#000" stroke-width=".29"/>
<path d="M361.9 148.8l2.9 2.8M364.8 148.8l-2.9 2.8" fill="none" stroke="#3c3" stroke-width=".35"/>
<path d="M220.5 256v6M217 262h7M220.5 263.5l-1.9 .2-1.6 .8M220.5 263.5l1.8 .2 1.7 .8M220.5 263.5v6.7" fill="none" stroke="#8c2424" stroke-width=".35"/>
<g fill="#8c2424" stroke="#8c2424" stroke-width=".35">
<path d="M221.5 260.3h1.5z"/>
<path d="M222.2 259.6v1.4z"/>
</g>
<g fill="#c00">
<circle cx="312.2" cy="155.5" r=".88"/>
<circle cx="84.7" cy="132.6" r=".88"/>
<circle cx="312.2" cy="100.8" r=".88"/>
<circle cx="44.1" cy="35.6" r=".88"/>
<circle cx="56.4" cy="153.7" r=".88"/>
<circle cx="56.4" cy="164.3" r=".88"/>
<circle cx="47.6" cy="111.4" r=".88"/>
<circle cx="187" cy="273.7" r=".88"/>
<circle cx="187" cy="250.8" r=".88"/>
<circle cx="195.8" cy="273.7" r=".88"/>
<circle cx="128.8" cy="136.1" r=".88"/>
<circle cx="104.1" cy="111.4" r=".88"/>
<circle cx="52.9" cy="107.9" r=".88"/>
<circle cx="56.4" cy="152" r=".88"/>
<circle cx="47.6" cy="238.4" r=".88"/>
<circle cx="195.8" cy="250.8" r=".88"/>
<circle cx="47.6" cy="171.4" r=".88"/>
<circle cx="52.9" cy="134.3" r=".88"/>
<circle cx="52.9" cy="152" r=".88"/>
<circle cx="329.8" cy="30.3" r=".88"/>
<circle cx="359.8" cy="88.5" r=".88"/>
<circle cx="359.8" cy="74.4" r=".88"/>
<circle cx="373.9" cy="55" r=".88"/>
<circle cx="388.1" cy="47.9" r=".88"/>
<circle cx="388.1" cy="51.4" r=".88"/>
<circle cx="321" cy="88.5" r=".88"/>
<circle cx="310.4" cy="74.4" r=".88"/>
<circle cx="328.1" cy="88.5" r=".88"/>
<circle cx="328.1" cy="58.5" r=".88"/>
<circle cx="366.9" cy="100.8" r=".88"/>
<circle cx="351" cy="88.5" r=".88"/>
<circle cx="139.3" cy="25" r=".88"/>
<circle cx="296.3" cy="100.8" r=".88"/>
<circle cx="31.8" cy="60.3" r=".88"/>
<circle cx="44.1" cy="88.5" r=".88"/>
<circle cx="162.3" cy="63.8" r=".88"/>
<circle cx="310.4" cy="46.1" r=".88"/>
<circle cx="391.6" cy="100.8" r=".88"/>
<circle cx="82.9" cy="69.1" r=".88"/>
<circle cx="97" cy="88.5" r=".88"/>
<circle cx="51.2" cy="60.3" r=".88"/>
<circle cx="51.2" cy="88.5" r=".88"/>
<circle cx="375.7" cy="204.9" r=".88"/>
<circle cx="388.1" cy="234.9" r=".88"/>
<circle cx="396.9" cy="234.9" r=".88"/>
<circle cx="384.5" cy="252.5" r=".88"/>
<circle cx="375.7" cy="245.5" r=".88"/>
<circle cx="396.9" cy="183.7" r=".88"/>
<circle cx="373.9" cy="88.5" r=".88"/>
<circle cx="373.9" cy="74.4" r=".88"/>
<circle cx="31.8" cy="69.1" r=".88"/>
<circle cx="128.8" cy="238.4" r=".88"/>
<circle cx="268.1" cy="81.4" r=".88"/>
<circle cx="218.7" cy="67.3" r=".88"/>
<circle cx="116.4" cy="100.8" r=".88"/>
<circle cx="139.3" cy="42.6" r=".88"/>
<circle cx="151.7" cy="63.8" r=".88"/>
<circle cx="139.3" cy="88.5" r=".88"/>
<circle cx="151.7" cy="88.5" r=".88"/>
<circle cx="195.8" cy="44.4" r=".88"/>
<circle cx="208.1" cy="67.3" r=".88"/>
<circle cx="208.1" cy="88.5" r=".88"/>
<circle cx="195.8" cy="88.5" r=".88"/>
<circle cx="218.7" cy="88.5" r=".88"/>
<circle cx="208.1" cy="25" r=".88"/>
<circle cx="291" cy="107.9" r=".88"/>
<circle cx="224" cy="67.3" r=".88"/>
<circle cx="204.6" cy="250.8" r=".88"/>
<circle cx="204.6" cy="273.7" r=".88"/>
<circle cx="262.8" cy="100.8" r=".88"/>
<circle cx="112.9" cy="49.7" r=".88"/>
<circle cx="112.9" cy="53.2" r=".88"/>
<circle cx="97" cy="69.1" r=".88"/>
<circle cx="97" cy="56.7" r=".88"/>
<circle cx="396.9" cy="164.3" r=".88"/>
<circle cx="167.6" cy="63.8" r=".88"/>
<circle cx="167.6" cy="69.1" r=".88"/>
<circle cx="179.9" cy="111.4" r=".88"/>
<circle cx="123.5" cy="114.9" r=".88"/>
<circle cx="109.4" cy="241.9" r=".88"/>
<circle cx="269.9" cy="122" r=".88"/>
<circle cx="299.9" cy="130.8" r=".88"/>
<circle cx="296.3" cy="60.3" r=".88"/>
<circle cx="24.7" cy="25" r=".88"/>
<circle cx="271.6" cy="162.6" r=".88"/>
<circle cx="275.2" cy="155.5" r=".88"/>
<circle cx="252.2" cy="37.3" r=".88"/>
<circle cx="266.3" cy="137.9" r=".88"/>
<circle cx="174.6" cy="25" r=".88"/>
<circle cx="305.2" cy="26.7" r=".88"/>
<circle cx="388.1" cy="189" r=".88"/>
<circle cx="305.2" cy="46.1" r=".88"/>
<circle cx="305.2" cy="12.6" r=".88"/>
<circle cx="128.8" cy="257.8" r=".88"/>
</g>
<text font-size="4.6" fill="#00f" x="270.8" y="265.4">8755prg</text>
<g font-size="4.2">
<text x="335.1" y="15.5">+5V</text>
<text x="163.8" y="31.7">+5V</text>
<text x="220.2" y="31.7">+5V</text>
<text x="294.6" y="36.6">+5V</text>
<text x="301.3" y="53.6">+18v</text>
<text x="105.6" y="68.7">+5V</text>
<text x="112.9" y="96.6">+5V</text>
<text x="275.2" y="131.9">+5V</text>
<text x="125.2" y="154.8">+5V</text>
<text x="312.9" y="210.5">GND</text>
<text x="192.3" y="246.5">+5V</text>
</g>
<g font-size="4.2" fill="#00f">
<text x="19.4" y="116.7">ICSP</text>
<text x="22.9" y="182">USB Pwr</text>
<text x="21.2" y="206.7">FTDI</text>
<text x="22.9" y="245.5">EXT Pwr</text>
<text x="392.5" y="265.7">1.0</text>
<text x="310.9" y="275.2">Peardrop Design Systems</text>
<text x="304" y="283">2024-04-25</text>
</g>
<g font-size="3.9" fill="#800">
<text x="250.5" y="261">TITLE:</text>
<text x="379.1" y="265.7">REV:</text>
<text x="287.4" y="275.2">Company:</text>
<text x="378.7" y="275.8">Sheet: 1/1</text>
<text x="287.4" y="282.9">Date:</text>
<text x="336.4" y="282.9">Drawn By: Keith</text>
</g>
<g font-size="3.2" fill="#800">
<text x="41.6" y="6.8">1</text>
<text x="110.8" y="6.8">2</text>
<text x="179.9" y="6.8">3</text>
<text x="249.1" y="6.8">4</text>
<text x="318.2" y="6.8">5</text>
<text x="4.1" y="41.9">A</text>
<text x="405.9" y="41.9">A</text>
<text x="4.1" y="111.1">B</text>
<text x="405.9" y="111.1">B</text>
<text x="4.1" y="180.2">C</text>
<text x="405.9" y="180.2">C</text>
<text x="4.1" y="249.3">D</text>
<text x="405.9" y="249.3">D</text>
<text x="41.6" y="287.6">1</text>
<text x="110.8" y="287.6">2</text>
<text x="179.9" y="287.6">3</text>
<text x="249.1" y="287.6">4</text>
<text x="318.2" y="287.6">5</text>
</g>
<g font-size="3.2" fill="#000080">
<text x="280.1" y="11.9">U7</text>
<text x="280.1" y="15.1">IM02TS</text>
<text x="308.3" y="17.3">+18V</text>
<text x="324.2" y="16.9">10k</text>
<text x="324.2" y="13.7">R31</text>
<text x="14.4" y="22.6">VPP</text>
<text x="178.3" y="22.6">VDD</text>
<text x="84.6" y="29.6">L1</text>
<text x="342.1" y="27.4">180u</text>
<text x="342.1" y="24.3">L2</text>
<text x="84.6" y="32.7">180u</text>
<text x="66.7" y="41.8">U3</text>
<text x="141.8" y="39.9">1k</text>
<text x="141.8" y="36.8">R4</text>
<text x="153.2" y="38.4">Q1</text>
<text x="153.4" y="42">2N3906</text>
<text x="198.3" y="39.9">1k</text>
<text x="198.3" y="36.8">R20</text>
<text x="209.6" y="40.2">Q5</text>
<text x="253" y="42">IO/M_</text>
<text x="313.3" y="41.6">1N5819</text>
<text x="313.3" y="38.5">D3</text>
<text x="341.9" y="40">U4</text>
<text x="66.7" y="44.9">MC34063A (DIP)</text>
<text x="98.4" y="47.3">R9</text>
<text x="104.9" y="47.3">180</text>
<text x="209.8" y="43.7">2N3906</text>
<text x="341.9" y="43.1">MC34063A (DIP)</text>
<text x="370.1" y="45.6">R14</text>
<text x="376.5" y="45.6">180</text>
<text x="34.6" y="54">1N5819</text>
<text x="34.6" y="50.9">D2</text>
<text x="225.4" y="49">D4</text>
<text x="225.5" y="52.5">1N4148W</text>
<text x="280.1" y="52.5">U5</text>
<text x="293.1" y="49">CE2</text>
<text x="141.8" y="57.9">R5</text>
<text x="154.2" y="57.9">R7</text>
<text x="170.4" y="57.5">1N4148W</text>
<text x="170.4" y="54.3">D1</text>
<text x="198.3" y="57.9">R19</text>
<text x="210.6" y="59.7">R21</text>
<text x="280.1" y="55.7">IM02TS</text>
<text x="34.9" y="63.1">C2</text>
<text x="106.3" y="63.2">R10</text>
<text x="113.2" y="63.2">0.22</text>
<text x="141.8" y="61">2.7k</text>
<text x="154.2" y="61">100</text>
<text x="198.3" y="61">2.7k</text>
<text x="210.6" y="62.8">100</text>
<text x="324.6" y="63.2">C11</text>
<text x="381.5" y="61.5">R15</text>
<text x="388.4" y="61.5">0.22</text>
<text x="33.8" y="66.7">1.5n</text>
<text x="138.9" y="72">2N3904</text>
<text x="140.7" y="68.4">Q2</text>
<text x="195.3" y="72">2N3904</text>
<text x="197.1" y="68.4">Q4</text>
<text x="324.6" y="66.3">1.5n</text>
<text x="342.7" y="68.4">R16</text>
<text x="343" y="72">30k</text>
<text x="58.7" y="75.5">R12</text>
<text x="85.4" y="77.3">R11</text>
<text x="154.9" y="75.5">R8</text>
<text x="163.7" y="75.5">C1</text>
<text x="211.3" y="75.5">R22</text>
<text x="219.2" y="75.5">C12</text>
<text x="22.6" y="80.8">C3</text>
<text x="59.1" y="79">43k</text>
<text x="85.4" y="80.4">2.2k</text>
<text x="101.2" y="82.6">C4</text>
<text x="153.8" y="79">4.7k</text>
<text x="163.4" y="79">3.3nF</text>
<text x="210.3" y="79">4.7k</text>
<text x="219.8" y="79">3.3nF</text>
<text x="314.7" y="82.6">C10</text>
<text x="362.3" y="82.6">R17</text>
<text x="378.2" y="82.6">C9</text>
<text x="19.3" y="84.3">330u</text>
<text x="101.2" y="85.7">100u</text>
<text x="125.9" y="87.5">4.7k</text>
<text x="125.9" y="84.3">R6</text>
<text x="182.4" y="89.3">4.7k</text>
<text x="182.4" y="86.1">R23</text>
<text x="314.7" y="85.7">330u</text>
<text x="362.3" y="85.7">2.2k</text>
<text x="378.2" y="85.7">100u</text>
<text x="34.9" y="98.5">H2</text>
<text x="114.4" y="112.5">PGM</text>
<text x="184.8" y="109">EA</text>
<text x="274.8" y="112.1">4k7</text>
<text x="274.8" y="109">R18</text>
<text x="273.8" y="119.6">SEL</text>
<text x="292.3" y="117.8">2N3904</text>
<text x="292.4" y="114.3">Q3</text>
<text x="310.1" y="119.2">4MHz</text>
<text x="310.1" y="116.1">Y2</text>
<text x="376.2" y="119.6">R24</text>
<text x="376.5" y="123.1">510</text>
<text x="112.6" y="130.2">R13</text>
<text x="186.6" y="128.2">U1</text>
<text x="288.6" y="128.4">CE1_</text>
<text x="112.5" y="133.3">10k</text>
<text x="178.1" y="132">PIC16F1789-I/P</text>
<text x="266.1" y="135.5">RESET_</text>
<text x="375.4" y="135.4">U6</text>
<text x="25.6" y="140.7">Reset</text>
<text x="292.5" y="142.5">R30</text>
<text x="375.4" y="138.6">IM02TS</text>
<text x="25.4" y="144.4">KEY1</text>
<text x="56.2" y="147.5">100u</text>
<text x="56.2" y="144.3">C5</text>
<text x="292.5" y="145.6">10k</text>
<text x="64.9" y="151.3">R1</text>
<text x="70.5" y="151.3">1k</text>
<text x="64.9" y="161.9">R2</text>
<text x="70.5" y="161.9">1k</text>
<text x="85.8" y="158.4">LED3</text>
<text x="85.9" y="161.9">GREEN</text>
<text x="285.9" y="156.6">RD_</text>
<text x="37.1" y="163.7">H3</text>
<text x="282.7" y="163.7">ALE</text>
<text x="85.8" y="170.7">LED2</text>
<text x="64.9" y="174.3">R3</text>
<text x="70.5" y="174.3">1k</text>
<text x="84.6" y="174.3">ORANGE</text>
<text x="116.1" y="177.9">Y1</text>
<text x="379" y="179.5">1N4148W</text>
<text x="387.7" y="176">D5</text>
<text x="85.8" y="183.1">LED1</text>
<text x="116.1" y="181">20MHz</text>
<text x="38.8" y="190.1">H1</text>
<text x="86.5" y="186.6">RED</text>
<text x="378.2" y="197.3">R26</text>
<text x="378.2" y="200.4">1k</text>
<text x="391.3" y="200.7">Q7</text>
<text x="332.1" y="209.5">8755A</text>
<text x="334.8" y="206">U2</text>
<text x="391.5" y="204.2">2N3906</text>
<text x="378.2" y="219.8">2.7k</text>
<text x="378.2" y="216.7">R25</text>
<text x="390.5" y="222">R27</text>
<text x="38.8" y="227.2">H4</text>
<text x="390.5" y="225.1">100</text>
<text x="377" y="232.5">2N3904</text>
<text x="377" y="229">Q6</text>
<text x="346.2" y="239.1">4.7k</text>
<text x="346.2" y="235.9">R29</text>
<text x="387.7" y="244.8">R28</text>
<text x="97.5" y="246.6">PROG</text>
<text x="386.7" y="248.4">4.7k</text>
<text x="398" y="250.1">3.3nF</text>
<text x="398.3" y="246.6">C13</text>
<text x="98.6" y="255.4">GND</text>
<text x="174.6" y="267.4">0.1u</text>
<text x="174.6" y="264.3">C6</text>
<text x="190.5" y="267.4">0.1u</text>
<text x="190.5" y="264.3">C7</text>
<text x="208.1" y="267.4">0.1u</text>
<text x="208.1" y="264.3">C8</text>
<text x="224.7" y="267.4">100u</text>
<text x="224.7" y="264.3">C14</text>
</g>
<g font-size="3.2" fill="#00f">
<text x="178.9" y="17">VDD</text>
<text x="148.9" y="24.1">VPP</text>
<text x="331.2" y="47.6">1</text>
<text x="354.7" y="47.6">8</text>
<text x="56" y="49.3">1</text>
<text x="56" y="52.8">2</text>
<text x="59.5" y="51.1">SWC</text>
<text x="71.2" y="51.1">DRC</text>
<text x="79.6" y="52.8">7</text>
<text x="79.6" y="49.3">8</text>
<text x="331.2" y="51.1">2</text>
<text x="334.7" y="49.3">SWC</text>
<text x="334.7" y="52.8">SWE</text>
<text x="346.4" y="49.3">DRC</text>
<text x="347.8" y="52.8">IPK</text>
<text x="354.7" y="51.1">7</text>
<text x="56" y="56.4">3</text>
<text x="59.5" y="54.6">SWE</text>
<text x="59.5" y="58.1">TCAP</text>
<text x="72.6" y="54.6">IPK</text>
<text x="79.6" y="59.9">5</text>
<text x="331.2" y="54.6">3</text>
<text x="334.7" y="56.4">TCAP</text>
<text x="348.4" y="59.9">CII</text>
<text x="354.7" y="58.1">5</text>
<text x="73.2" y="61.7">CII</text>
<text x="298.8" y="62.9">CE2</text>
<text x="124.2" y="92.9">PGM</text>
<text x="180.6" y="94.7">EA</text>
<text x="152.4" y="126.4">SEL</text>
<text x="318.8" y="130.5">1</text>
<text x="205.9" y="137.5">RB7/KBI3/PGD</text>
<text x="231.2" y="135.7">40</text>
<text x="318.8" y="134">2</text>
<text x="318.8" y="137.5">3</text>
<text x="322.3" y="132.2">_CE1</text>
<text x="322.3" y="135.7">CE2</text>
<text x="345.4" y="135.7">PB7</text>
<text x="353" y="137.5">38</text>
<text x="353" y="134">39</text>
<text x="144.2" y="139.3">2</text>
<text x="144.2" y="142.8">3</text>
<text x="147.7" y="141">RA0/AN0</text>
<text x="206.2" y="141">RB6/KBI2/PGC</text>
<text x="231.2" y="142.8">38</text>
<text x="231.2" y="139.3">39</text>
<text x="318.8" y="141">4</text>
<text x="322.3" y="139.3">CLK</text>
<text x="322.3" y="142.8">RESET</text>
<text x="345.4" y="142.8">PB5</text>
<text x="345.4" y="139.3">PB6</text>
<text x="353" y="141">37</text>
<text x="144.2" y="146.3">4</text>
<text x="144.2" y="149.9">5</text>
<text x="147.7" y="144.6">RA1/AN1</text>
<text x="147.7" y="148.1">RA2/AN2/VREF-/CVREF</text>
<text x="204.2" y="148.1">RB4/KBI0/AN11</text>
<text x="205.7" y="144.6">RB5/KBI1/PGM</text>
<text x="231.2" y="149.9">36</text>
<text x="231.2" y="146.3">37</text>
<text x="318.8" y="144.6">5</text>
<text x="318.8" y="148.1">6</text>
<text x="322.3" y="146.3">VDD</text>
<text x="322.3" y="149.9">READY</text>
<text x="345.4" y="149.9">PB3</text>
<text x="345.4" y="146.3">PB4</text>
<text x="353" y="148.1">35</text>
<text x="353" y="144.6">36</text>
<text x="144.2" y="153.4">6</text>
<text x="147.7" y="151.6">RA3/AN3/VREF+</text>
<text x="147.7" y="155.2">RA4/T0CKI/C1OUT</text>
<text x="200.7" y="151.6">RB3/AN9/CCP2(1)</text>
<text x="206.2" y="155.2">RB2/INT2/AN8</text>
<text x="231.2" y="153.4">35</text>
<text x="318.8" y="151.6">7</text>
<text x="318.8" y="155.2">8</text>
<text x="322.3" y="153.4">IO/_M</text>
<text x="345.4" y="153.4">PB2</text>
<text x="353" y="155.2">33</text>
<text x="353" y="151.6">34</text>
<text x="144.2" y="156.9">7</text>
<text x="144.2" y="160.4">8</text>
<text x="147.7" y="158.7">RA5/AN4/SS#/HLVDIN/C2OUT</text>
<text x="204.2" y="158.7">RB1/INT1/AN10</text>
<text x="231.2" y="160.4">33</text>
<text x="231.2" y="156.9">34</text>
<text x="300.6" y="158.2">_RD</text>
<text x="318.8" y="158.7">9</text>
<text x="322.3" y="156.9">_IOR</text>
<text x="322.3" y="160.4">_RD</text>
<text x="345.4" y="160.4">PB0</text>
<text x="345.4" y="156.9">PB1</text>
<text x="353" y="158.7">32</text>
<text x="142.2" y="167.5">10</text>
<text x="144.2" y="164">9</text>
<text x="147.7" y="162.2">RE0/RD#/AN5</text>
<text x="147.7" y="165.7">RE1/WR#/AN6</text>
<text x="195.2" y="162.2">RB0/INT0/FLT0/AN12</text>
<text x="298.8" y="165.2">ALE</text>
<text x="316.8" y="162.2">10</text>
<text x="316.8" y="165.7">11</text>
<text x="322.3" y="164">_IOW</text>
<text x="322.3" y="167.5">ALE</text>
<text x="345.4" y="167.5">PA6</text>
<text x="353" y="165.7">30</text>
<text x="147.7" y="169.3">RE2/CS#/AN7</text>
<text x="205.8" y="172.8">RD7/PSP7/P1D</text>
<text x="231.2" y="171">30</text>
<text x="298.8" y="168.7">AD0</text>
<text x="298.8" y="172.3">AD1</text>
<text x="316.8" y="169.3">12</text>
<text x="316.8" y="172.8">13</text>
<text x="322.3" y="171">AD0</text>
<text x="345.4" y="171">PA5</text>
<text x="353" y="172.8">28</text>
<text x="353" y="169.3">29</text>
<text x="142.2" y="178.1">13</text>
<text x="147.7" y="179.8">OSC1/CLKI/RA7</text>
<text x="206.1" y="176.3">RD6/PSP6/P1C</text>
<text x="206.1" y="179.8">RD5/PSP5/P1B</text>
<text x="231.2" y="178.1">28</text>
<text x="231.2" y="174.6">29</text>
<text x="298.8" y="175.8">AD2</text>
<text x="298.8" y="179.3">AD3</text>
<text x="316.8" y="176.3">14</text>
<text x="316.8" y="179.8">15</text>
<text x="322.3" y="174.6">AD1</text>
<text x="322.3" y="178.1">AD2</text>
<text x="345.4" y="178.1">PA3</text>
<text x="345.4" y="174.6">PA4</text>
<text x="353" y="179.8">26</text>
<text x="353" y="176.3">27</text>
<text x="142.2" y="181.6">14</text>
<text x="142.2" y="185.1">15</text>
<text x="147.7" y="183.4">OSC2/CLKO/RA6</text>
<text x="213.6" y="183.4">RD4/PSP4</text>
<text x="231.2" y="185.1">26</text>
<text x="231.2" y="181.6">27</text>
<text x="298.8" y="182.8">AD4</text>
<text x="316.8" y="183.4">16</text>
<text x="322.3" y="181.6">AD3</text>
<text x="322.3" y="185.1">AD4</text>
<text x="345.4" y="181.6">PA2</text>
<text x="345.6" y="185.1">Pa1</text>
<text x="353" y="183.4">25</text>
<text x="142.2" y="188.7">16</text>
<text x="147.7" y="186.9">RC0/T1OSO/T13CKI</text>
<text x="147.7" y="190.4">RC1/T1OSI/CCP2(1)</text>
<text x="211.7" y="186.9">RC7/RX/DT</text>
<text x="211.9" y="190.4">RC6/TX/CK</text>
<text x="231.2" y="188.7">25</text>
<text x="298.8" y="186.4">AD5</text>
<text x="298.8" y="189.9">AD6</text>
<text x="316.8" y="186.9">17</text>
<text x="316.8" y="190.4">18</text>
<text x="322.3" y="188.7">AD5</text>
<text x="345.4" y="188.7">PA0</text>
<text x="353" y="190.4">23</text>
<text x="353" y="186.9">24</text>
<text x="96" y="197">RTS</text>
<text x="142.2" y="192.2">17</text>
<text x="142.2" y="195.7">18</text>
<text x="147.7" y="194">RC2/CCP1/P1A</text>
<text x="147.7" y="197.5">RC3/SCK/SCL</text>
<text x="207.7" y="197.5">RC4/SDI/SDA</text>
<text x="214.8" y="194">RC5/SDO</text>
<text x="231.2" y="195.7">23</text>
<text x="231.2" y="192.2">24</text>
<text x="298.8" y="193.4">AD7</text>
<text x="316.8" y="194">19</text>
<text x="322.3" y="192.2">AD6</text>
<text x="322.3" y="195.7">AD7</text>
<text x="345.3" y="192.2">A10</text>
<text x="347.3" y="195.7">A9</text>
<text x="353" y="197.5">21</text>
<text x="353" y="194">22</text>
<text x="142.2" y="199.2">19</text>
<text x="142.2" y="202.8">20</text>
<text x="147.7" y="201">RD0/PSP0</text>
<text x="213.6" y="201">RD3/PSP3</text>
<text x="231.2" y="202.8">21</text>
<text x="231.2" y="199.2">22</text>
<text x="347.3" y="199.2">A8</text>
<text x="147.7" y="204.5">RD1/PSP1</text>
<text x="213.6" y="204.5">RD2/PSP2</text>
<text x="96" y="211.1">CTS</text>
<text x="350" y="219.9">A10</text>
<text x="350" y="216.4">A11</text>
<text x="350" y="223.4">A9</text>
<text x="350" y="226.9">A8</text>
<text x="327" y="241.1">PROG</text>
</g>
<g font-size="3.2">
<text x="310.4" y="13.7">1</text>
<text x="271.4" y="19.3">5</text>
<text x="271.4" y="22.9">6</text>
<text x="291" y="22.9">3</text>
<text x="291" y="19.3">4</text>
<text x="17.4" y="26">1</text>
<text x="179.9" y="26">1</text>
<text x="271.4" y="26.4">7</text>
<text x="291" y="26.4">2</text>
<text x="257.5" y="38.4">1</text>
<text x="264.8" y="36.6">GND</text>
<text x="271.4" y="40.5">8</text>
<text x="291" y="40.5">1</text>
<text x="56" y="59.9">4</text>
<text x="271.4" y="59.9">5</text>
<text x="291" y="59.9">4</text>
<text x="297.4" y="55" transform="rotate(-90 297.4 55)">1</text>
<text x="331.2" y="58.1">4</text>
<text x="334.7" y="59.9">GND</text>
<text x="59.5" y="61.7">GND</text>
<text x="271.4" y="63.4">6</text>
<text x="291" y="63.4">3</text>
<text x="271.4" y="67">7</text>
<text x="291" y="67">2</text>
<text x="271.4" y="81.1">8</text>
<text x="291" y="81.1">1</text>
<text x="92.4" y="97.6">GND</text>
<text x="134.8" y="97.6">GND</text>
<text x="191.2" y="97.6">GND</text>
<text x="346.4" y="97.6">GND</text>
<text x="36.8" y="108.9">1</text>
<text x="36.8" y="112.5">2</text>
<text x="185.2" y="112.5">1</text>
<text x="36.8" y="116">3</text>
<text x="36.8" y="119.5">4</text>
<text x="116.2" y="116">1</text>
<text x="36.8" y="123">5</text>
<text x="275.2" y="123">1</text>
<text x="36.8" y="126.6">6</text>
<text x="292.6" y="131.9">1</text>
<text x="36.7" y="138.2" transform="rotate(-90 36.7 138.2)">2</text>
<text x="80.1" y="141.7">GND</text>
<text x="271.6" y="138.9">1</text>
<text x="282.9" y="138.2">GND</text>
<text x="366.6" y="142.8">5</text>
<text x="386.3" y="142.8">4</text>
<text x="366.6" y="146.3">6</text>
<text x="366.6" y="149.9">7</text>
<text x="386.3" y="149.9">2</text>
<text x="386.3" y="146.3">3</text>
<text x="36.7" y="150.5" transform="rotate(-90 36.7 150.5)">4</text>
<text x="280.5" y="156.6">1</text>
<text x="231.2" y="167.5">31</text>
<text x="276.9" y="163.6">1</text>
<text x="366.6" y="164">8</text>
<text x="386.3" y="164">1</text>
<text x="36.8" y="172.4">2</text>
<text x="223.3" y="169.3">VSS</text>
<text x="36.8" y="176">1</text>
<text x="142.2" y="174.6">12</text>
<text x="147.7" y="176.3">VSS</text>
<text x="257.7" y="177.7">GND</text>
<text x="316.8" y="197.5">20</text>
<text x="38.6" y="202.4">5</text>
<text x="38.6" y="198.9">6</text>
<text x="322.3" y="199.2">VSS</text>
<text x="38.6" y="209.5">3</text>
<text x="38.6" y="206">4</text>
<text x="38.6" y="213">2</text>
<text x="38.6" y="216.5">1</text>
<text x="38.6" y="239.5">1</text>
<text x="38.6" y="235.9">2</text>
<text x="102.1" y="243">1</text>
<text x="364.1" y="254.6">GND</text>
<text x="102.1" y="258.9">1</text>
<text x="124.2" y="268.7">GND</text>
<text x="191.2" y="282.9">GND</text>
</g>
<g font-size="3.2" fill="#f00">
<text x="71.5" y="58.1">VCC</text>
<text x="79.6" y="56.4">6</text>
<text x="346.6" y="56.4">VCC</text>
<text x="354.7" y="54.6">6</text>
<text x="353" y="130.5">40</text>
<text x="144.2" y="135.7">1</text>
<text x="147.7" y="137.5">MCLR#/VPP/RE3</text>
<text x="344.9" y="132.2">VCC</text>
<text x="222.7" y="165.7">VDD</text>
<text x="231.2" y="164">32</text>
<text x="345.4" y="164">PA7</text>
<text x="353" y="162.2">31</text>
<text x="142.2" y="171">11</text>
<text x="147.7" y="172.8">VDD</text>
</g>
<g font-size="1.1" fill="#4ba54b">
<text x="308.5" y="112.8" transform="rotate(-90 308.5 112.8)">2</text>
<text x="308.5" y="117.9" transform="rotate(-90 308.5 117.9)">1</text>
<text x="114.5" y="179.7" transform="rotate(-90 114.5 179.7)">1</text>
<text x="114.5" y="174.6" transform="rotate(-90 114.5 174.6)">2</text>
</g>
</svg>
